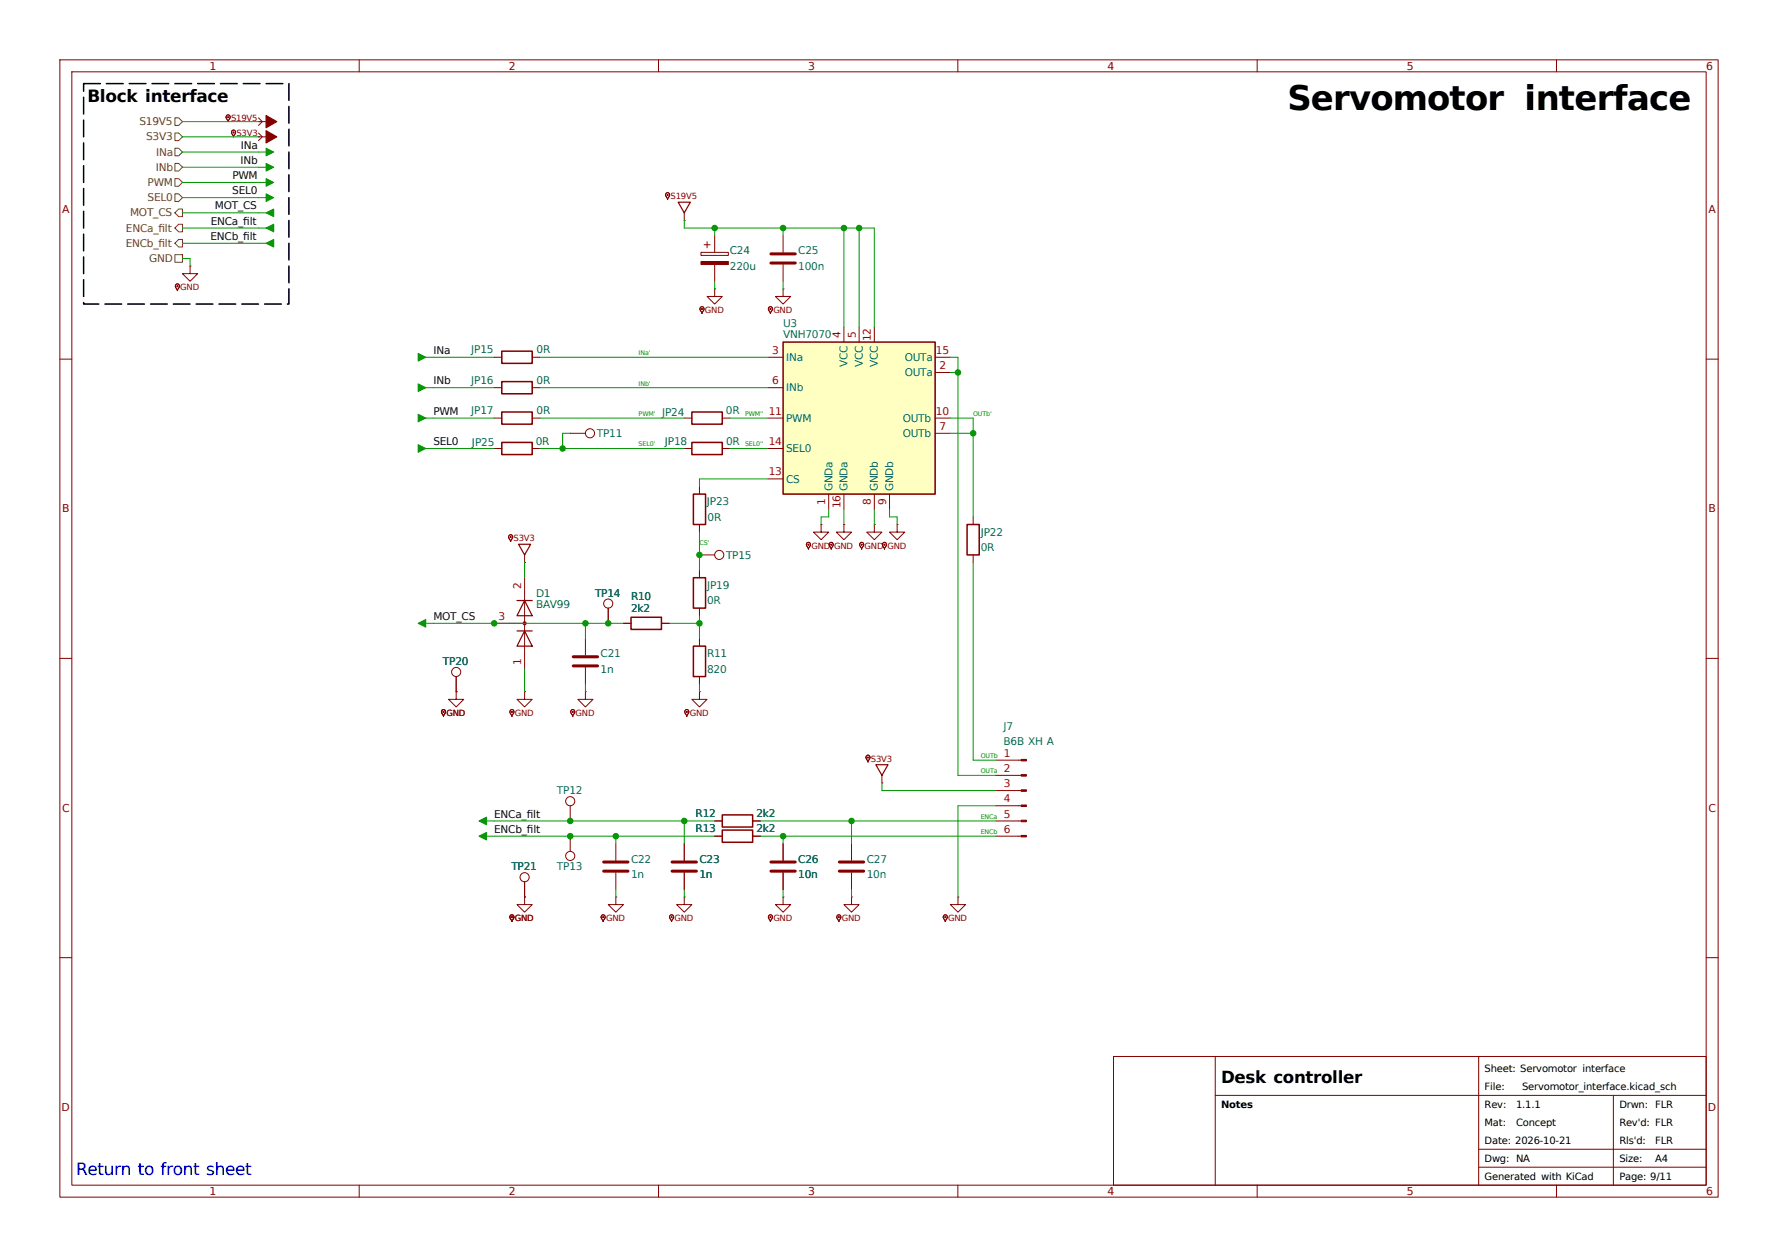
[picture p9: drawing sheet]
<svg xmlns="http://www.w3.org/2000/svg" width="297mm" height="210mm" viewBox="0 0 297 210" stroke-linecap="round" stroke-linejoin="round" font-family="sans-serif">
<g fill="none" stroke="#840000" stroke-width=".17">
<path d="M10 10h277v190h-277zM12 12h273v186h-273zM60 10v2M110 10v2M160 10v2M210 10v2M260 10v2M10 60h2M285 60h2M116.8 95.3v1.2M10 110h2M114.5 118.6a.4 .4 0 0 1 .6 .2 .4 .4 0 0 1-.2 .5l-.2 .4-.3-.7z"/>
<path d="M116.8 115.6v1.2h1.3l-1.3 1.3-1.2-1.3h1.2M116.8 115.6h.1M116.8 101.6v1.3M116.8 106.7v1.3M116.8 113v1.3M285 110h2M119.4 137.2h1.2M125.7 137.2h1.3M112 152.9a.4 .4 0 0 1 .5 .2 .4 .4 0 0 1-.2 .5l-.1 .4-.3-.7zM114.3 149.9v1.2h1.3l-1.3 1.3-1.3-1.3h1.3M114.3 149.9h.1M10 160h2"/>
<path d="M186 176.5h99v21.5h-99zM203 176.5v21.5M247 176.5v21.5M285 160h2M60 198v2M110 198v2M160 198v2M203 183h82M210 198v2M247 192h38M247 195h38M260 198v2"/>
<path d="M269.5 183v15"/>
</g>
<path d="M80 139.7l1.3-.6v1.2z" fill="#008400" stroke="#008400" stroke-width=".17"/>
<path d="M81.3 139.7h1.2" fill="none" stroke="#008400" stroke-width=".17"/>
<g fill="#840000" stroke="#840000" stroke-width=".17">
<circle cx="112.2" cy="153.2" r=".07"/>
<circle cx="114.7" cy="118.9" r=".07"/>
</g>
<path d="M115.8 96.5h2.1v5.1h-2.1zM115.8 108h2.1v5h-2.1zM120.6 136.1h5.1v2.1h-5.1z" fill="none" stroke="#840000" stroke-width=".25"/>
<path d="M130.8 57.2h25.4v25.4h-25.4z" fill="#ffffc2"/>
<path d="M83.8 58.7h5.1v2h-5.1zM130.8 57.2h25.4v25.4h-25.4zM83.8 63.8h5.1v2h-5.1zM83.8 73.9h5.1v2h-5.1zM83.8 68.8h5.1v2.1h-5.1zM115.6 73.9h5v2h-5zM115.6 68.8h5v2.1h-5zM115.8 82.6h2.1v5h-2.1zM161.5 87.6h2.1v5.1h-2.1zM105.4 103.1h5.1v2.1h-5.1zM120.6 138.7h5.1v2h-5.1z" fill="none" stroke="#840000" stroke-width=".25"/>
<g fill="none" stroke="#840000" stroke-width=".17">
<path d="M37.9 19.3a.4 .4 0 0 1 .5 .1 .4 .4 0 0 1-.1 .6l-.2 .3-.3-.6zM43.2 19.7l.6 .6-.6 .7M38.8 21.8a.4 .4 0 0 1 .5 .2 .4 .4 0 0 1-.1 .5l-.2 .4-.3-.7zM43.2 22.2l.6 .7-.6 .6M43.2 22.9h.1M43.2 20.3h.1M43.2 22.9h1.2M43.2 20.3h1.2M111.3 32.3a.4 .4 0 0 1 .6 .1 .4 .4 0 0 1-.2 .6l-.2 .3-.3-.6zM114.3 36.8h.1M114.3 35.6v1.2M119.4 39.4v2.8"/>
<path d="M130.8 39.4v2.8M29.4 47.5a.4 .4 0 0 1 .6 .2 .4 .4 0 0 1-.2 .5l-.2 .4-.3-.7zM31.7 44.5v1.2h1.3l-1.3 1.3-1.2-1.3h1.2M31.7 44.5h.1M82.5 59.7h1.3M88.9 59.7h1.3M117.1 51.3a.4 .4 0 0 1 .5 .2 .4 .4 0 0 1-.2 .5l-.1 .4-.4-.7zM117.1 42.2h4.6v.5h-4.6zM117.6 40.9h1M118.1 40.4v1M119.4 48.3v1.2h1.2l-1.2 1.3-1.3-1.3h1.3M119.4 48.3h.1"/>
<path d="M119.4 44.2v2.8M128.3 59.7h2.5M128.5 51.3a.4 .4 0 0 1 .5 .2 .4 .4 0 0 1-.1 .5l-.2 .4-.3-.7zM130.8 48.3v1.2h1.3l-1.3 1.3-1.3-1.3h1.3M130.8 48.3h.1M130.8 44.2v2.8M141 54.6v2.6M143.5 54.6v2.6M146 54.6v2.6M156.2 59.7h2.5M82.5 64.8h1.3M82.5 69.9h1.3"/>
<path d="M82.5 74.9h1.3M88.9 64.8h1.3M88.9 69.9h1.3M88.9 74.9h1.3M95.2 72.4h2.6M114.3 69.9h1.3M114.3 74.9h1.3M120.6 69.9h1.3M120.6 74.9h1.3M128.3 64.8h2.5M128.3 69.9h2.5M128.3 74.9h2.5"/>
<path d="M156.2 62.2h2.5M156.2 72.4h2.5M156.2 69.9h2.5M85.1 89.4a.4 .4 0 0 1 .5 .2 .4 .4 0 0 1-.1 .5l-.2 .4-.3-.7zM87.6 94h.1M87.6 92.7v1.3M87.6 96.5v15.3M116.8 81.3v1.3M116.8 87.6v1.3M116.8 92.7h2.6M128.3 80h2.5M134.8 90.7a.4 .4 0 0 1 .6 .1 .4 .4 0 0 1-.2 .6l-.2 .3-.3-.6z"/>
<path d="M137.2 87.6v1.3h1.2l-1.2 1.3-1.3-1.3h1.3M137.2 87.6h.1M138.4 82.6v2.5M138.6 90.7a.4 .4 0 0 1 .6 .1 .4 .4 0 0 1-.2 .6l-.1 .3-.4-.6zM141 87.6v1.3h1.2l-1.2 1.3-1.3-1.3h1.3M141 87.6h.1M141 82.6v2.5M143.7 90.7a.4 .4 0 0 1 .6 .1 .4 .4 0 0 1-.2 .6l-.2 .3-.3-.6zM146 87.6v1.3h1.3l-1.3 1.3-1.2-1.3h1.2M146 87.6h.1M146 82.6v2.5M147.5 90.7a.4 .4 0 0 1 .6 .1 .4 .4 0 0 1-.2 .6l-.2 .3-.3-.6z"/>
<path d="M148.6 82.6v2.5M149.9 87.6v1.3h1.2l-1.2 1.3-1.3-1.3h1.3M149.9 87.6h.1M162.6 86.4v1.2M162.6 92.7v1.3M73.9 118.6a.4 .4 0 0 1 .5 .2 .4 .4 0 0 1-.2 .5l-.1 .4-.3-.7zM76.2 115.6v1.2h1.3l-1.3 1.3-1.3-1.3h1.3M76.2 115.6h.1M76.2 113v2.6M82.5 104.1h5.1M85.3 118.6a.4 .4 0 0 1 .5 .2 .4 .4 0 0 1-.1 .5l-.2 .4-.3-.7zM87.6 115.6v1.2h1.3l-1.3 1.3-1.2-1.3h1.2"/>
<path d="M87.6 115.6h.1M95.5 118.6a.4 .4 0 0 1 .5 .2 .4 .4 0 0 1-.2 .5l-.1 .4-.4-.7zM97.8 115.6v1.2h1.3l-1.3 1.3-1.3-1.3h1.3M97.8 115.6h.1M97.8 106.7v2.8M97.8 111.5v2.8M101.6 101.6v2.5M104.1 104.1h1.3M110.5 104.1h1.3M95.2 134.6v2.6M95.2 139.7v2.5M119.4 137.2h1.2"/>
<path d="M119.4 139.7h1.2M125.7 137.2h1.3M125.7 139.7h1.3M144.8 126.2a.4 .4 0 0 1 .5 .2 .4 .4 0 0 1-.1 .5l-.2 .4-.3-.6zM147.3 130.8h.1M147.3 129.5v1.3M166.4 127h4.2M166.4 129.5h4.2M166.4 132.1h4.2M166.4 134.6h4.2M166.4 137.2h4.2M166.4 139.7h4.2"/>
<path d="M85.3 152.9a.4 .4 0 0 1 .5 .2 .4 .4 0 0 1-.1 .5l-.2 .4-.3-.7zM87.6 149.9v1.2h1.3l-1.3 1.3-1.2-1.3h1.2M87.6 149.9h.1M87.6 147.3v2.6M100.5 152.9a.4 .4 0 0 1 .6 .2 .4 .4 0 0 1-.2 .5l-.1 .4-.4-.7zM102.9 149.9v1.2h1.2l-1.2 1.3-1.3-1.3h1.3M102.9 149.9h.1M102.9 141v2.8M102.9 145.8v2.8M114.3 141v2.8M114.3 145.8v2.8M128.5 152.9a.4 .4 0 0 1 .5 .2 .4 .4 0 0 1-.1 .5l-.2 .4-.3-.7z"/>
<path d="M130.8 149.9v1.2h1.3l-1.3 1.3-1.3-1.3h1.3M130.8 149.9h.1M130.8 141v2.8M130.8 145.8v2.8M139.9 152.9a.4 .4 0 0 1 .6 .2 .4 .4 0 0 1-.2 .5l-.2 .4-.3-.7zM142.2 149.9v1.2h1.3l-1.3 1.3-1.2-1.3h1.2M142.2 149.9h.1M142.2 141v2.8M142.2 145.8v2.8M157.7 152.9a.4 .4 0 0 1 .5 .2 .4 .4 0 0 1-.1 .5l-.2 .4-.3-.7zM160 149.9v1.2h1.3l-1.3 1.3-1.3-1.3h1.3M160 149.9h.1"/>
<circle cx="98.6" cy="72.4" r=".76"/>
<circle cx="120.1" cy="92.7" r=".76"/>
<circle cx="76.2" cy="112.3" r=".76"/>
<circle cx="101.6" cy="100.8" r=".76"/>
<circle cx="95.2" cy="133.9" r=".76"/>
<circle cx="87.6" cy="146.6" r=".76"/>
<circle cx="95.2" cy="143" r=".76"/>
</g>
<g fill="#840000" stroke="#840000" stroke-width=".17">
<path d="M117.1 43.7h4.6v.5h-4.6z"/>
<path d="M170.6 126.9h.8v.2h-.8z"/>
<path d="M170.6 129.4h.8v.3h-.8z"/>
<path d="M170.6 132h.8v.2h-.8z"/>
<path d="M170.6 134.5h.8v.2h-.8z"/>
<path d="M170.6 137h.8v.3h-.8z"/>
<path d="M170.6 139.6h.8v.2h-.8z"/>
<circle cx="138.9" cy="91" r=".07"/>
<circle cx="135" cy="91" r=".07"/>
<circle cx="147.7" cy="91" r=".07"/>
<circle cx="143.9" cy="91" r=".07"/>
<circle cx="128.7" cy="51.6" r=".07"/>
<circle cx="85.5" cy="153.2" r=".07"/>
<circle cx="100.8" cy="153.2" r=".07"/>
<circle cx="74.1" cy="118.9" r=".07"/>
<circle cx="85.5" cy="118.9" r=".07"/>
<circle cx="87.6" cy="104.1" r=".25"/>
<circle cx="85.3" cy="89.7" r=".07"/>
<circle cx="111.5" cy="32.6" r=".07"/>
<circle cx="117.3" cy="51.6" r=".07"/>
<circle cx="157.9" cy="153.2" r=".07"/>
<circle cx="140.1" cy="153.2" r=".07"/>
<circle cx="145" cy="126.6" r=".07"/>
<circle cx="128.7" cy="153.2" r=".07"/>
<circle cx="39" cy="22.1" r=".07"/>
<circle cx="95.7" cy="118.9" r=".07"/>
<circle cx="29.6" cy="47.8" r=".07"/>
<circle cx="38.1" cy="19.6" r=".07"/>
</g>
<path d="M128.8 42.4h4M128.8 43.9h4M95.8 109.7h4M95.8 111.3h4M100.8 144h4.1M100.8 145.5h4.1M112.3 144h4M112.3 145.5h4M128.8 144h4M128.8 145.5h4M140.2 144h4.1M140.2 145.5h4.1" fill="none" stroke="#840000" stroke-width=".51"/>
<g fill="#008400" stroke="#008400" stroke-width=".17">
<path d="M80 137.2l1.3-.7v1.3z"/>
<path d="M69.8 104.1l1.3-.6v1.3z"/>
<path d="M69.8 74.3l1.3 .6-1.3 .7z"/>
<path d="M69.8 59.1l1.3 .6-1.3 .6z"/>
<path d="M69.8 64.1l1.3 .7-1.3 .6z"/>
<path d="M69.8 69.2l1.3 .7-1.3 .6z"/>
<path d="M44.4 27.3l1.3 .6-1.3 .7z"/>
<path d="M44.4 32.4l1.3 .6-1.3 .7z"/>
<path d="M44.4 40.6l1.3-.6v1.3z"/>
<path d="M44.4 24.8l1.3 .6-1.3 .6z"/>
<path d="M44.4 35.6l1.3-.7v1.3z"/>
<path d="M44.4 38.1l1.3-.6v1.2z"/>
<path d="M44.4 29.8l1.3 .7-1.3 .6z"/>
</g>
<g fill="none" stroke="#008400" stroke-width=".17">
<path d="M43.2 27.9h1.2M43.2 33h1.2M43.2 25.4h1.2M43.2 35.6h1.9M43.2 38.1h1.9M43.2 30.5h1.2M43.2 40.6h1.9M70.5 59.7h1.9M70.5 74.9h1.9M70.5 64.8h1.9M70.5 69.9h1.9M71.1 104.1h1.3"/>
<path d="M81.3 137.2h1.2"/>
</g>
<path d="M113.3 33.8h2l-1 1.8zM86.6 90.9h2l-1 1.8zM86.4 105.4h2.5M86.4 100.3h2.5M87.6 105.4l1.3 2.6h-2.5zM87.6 100.3l1.3 2.6h-2.5zM146.3 127.8h2l-1 1.7z" fill="none" stroke="#840000" stroke-width=".2"/>
<g fill="#840000" stroke="#840000" stroke-width=".2">
<path d="M44.4 21.8l1.8 1.1-1.8 1z"/>
<path d="M44.4 19.3l1.8 1-1.8 1z"/>
</g>
<path d="M29.2 19.7h.6l.7 .6-.7 .7h-.6zM29.2 22.2h.6l.7 .7-.7 .6h-.6zM29.2 24.8h.6l.7 .6-.7 .6h-.6zM29.2 27.3h.6l.7 .6-.7 .7h-.6zM29.2 29.8h.6l.7 .7-.7 .6h-.6zM29.2 32.4h.6l.7 .6-.7 .7h-.6zM29.8 37.5h.7v1.2h-.7l-.6-.6zM29.8 34.9h.7v1.3h-.7l-.6-.6zM29.2 42.5h1.3v1.3h-1.3zM29.8 40h.7v1.3h-.7l-.6-.7z" fill="none" stroke="#725600" stroke-width=".17"/>
<g fill="none" stroke="#009600" stroke-width=".17">
<path d="M30.5 20.3h12.7M30.5 22.9h12.7M30.5 38.1h12.7M30.5 35.6h12.7M30.5 30.5h12.7M30.5 33h12.7M30.5 25.4h12.7M30.5 27.9h12.7M114.3 36.8v1.3h31.7v16.5M119.4 38.1v1.3M130.8 38.1v1.3M141 38.1v16.5"/>
<path d="M143.5 38.1v16.5M30.5 43.2h1.2v1.3M30.5 40.6h12.7M72.4 59.7h10.1M90.2 59.7h38.1M119.4 47v1.3M130.8 47v1.3M158.7 59.7h1.3v69.8h6.4M72.4 69.9h10.1M72.4 74.9h10.1M72.4 64.8h10.1M90.2 69.9h24.1"/>
<path d="M90.2 74.9h24.1M90.2 64.8h38.1M95.2 72.4h-1.2v2.5M121.9 69.9h6.4M121.9 74.9h6.4M158.7 69.9h3.9v16.5M158.7 72.4h3.9M158.7 62.2h1.3M87.6 94v2.5M116.8 88.9v6.4M128.3 80h-11.5v1.3M138.4 85.1v1.3h-1.2v1.2"/>
<path d="M141 85.1v2.5M146 85.1v2.5M148.6 85.1v1.3h1.3v1.2M162.6 94v33h3.8M72.4 104.1h31.7M87.6 111.8v3.8M97.8 104.1v2.6M97.8 114.3v1.3M111.8 104.1h5M116.8 102.9v3.8M116.8 114.3v1.3M82.5 137.2h36.9"/>
<path d="M82.5 139.7h36.9M102.9 139.7v1.3M114.3 137.2v3.8M127 137.2h39.4M127 139.7h39.4M130.8 139.7v1.3M142.2 137.2v3.8M147.3 130.8v1.3h19.1M166.4 134.6h-6.4v15.3M102.9 148.6v1.3M114.3 148.6v1.3M130.8 148.6v1.3"/>
<path d="M142.2 148.6v1.3"/>
</g>
<path d="M14 14h34.3v36.8h-34.3z" fill="none" stroke="#000" stroke-width=".25" stroke-dasharray="2.8 1"/>
<g fill="#009600" stroke="#009600" stroke-width=".17">
<circle cx="114.3" cy="137.2" r=".46"/>
<circle cx="101.6" cy="104.1" r=".46"/>
<circle cx="97.8" cy="104.1" r=".46"/>
<circle cx="82.5" cy="104.1" r=".46"/>
<circle cx="95.2" cy="139.7" r=".46"/>
<circle cx="102.9" cy="139.7" r=".46"/>
<circle cx="95.2" cy="137.2" r=".46"/>
<circle cx="141" cy="38.1" r=".46"/>
<circle cx="143.5" cy="38.1" r=".46"/>
<circle cx="162.6" cy="72.4" r=".46"/>
<circle cx="130.8" cy="38.1" r=".46"/>
<circle cx="116.8" cy="92.7" r=".46"/>
<circle cx="160" cy="62.2" r=".46"/>
<circle cx="116.8" cy="104.1" r=".46"/>
<circle cx="142.2" cy="137.2" r=".46"/>
<circle cx="130.8" cy="139.7" r=".46"/>
<circle cx="119.4" cy="38.1" r=".46"/>
<circle cx="94" cy="74.9" r=".46"/>
</g>
<text font-size="5.7" x="215" y="18.4">Servomotor interface</text>
<g font-size="2.8">
<text x="14.6" y="17">Block interface</text>
<text x="204" y="181">Desk controller</text>
</g>
<text font-size="2.8" fill="#0000c2" x="12.7" y="196.4">Return to front sheet</text>
<g font-size="1.8" fill="#840000">
<text x="35" y="11.6">1</text>
<text x="85" y="11.6">2</text>
<text x="135" y="11.6">3</text>
<text x="185" y="11.6">4</text>
<text x="235" y="11.6">5</text>
<text x="285" y="11.6">6</text>
<text x="10.4" y="35.6">A</text>
<text x="285.4" y="35.6">A</text>
<text x="10.4" y="85.6">B</text>
<text x="285.4" y="85.6">B</text>
<text x="10.4" y="135.6">C</text>
<text x="285.4" y="135.6">C</text>
<text x="10.3" y="185.6">D</text>
<text x="285.3" y="185.6">D</text>
<text x="35" y="199.6">1</text>
<text x="85" y="199.6">2</text>
<text x="135" y="199.6">3</text>
<text x="185" y="199.6">4</text>
<text x="235" y="199.6">5</text>
<text x="285" y="199.6">6</text>
</g>
<g font-size="1.8" fill="#725600">
<text x="23.3" y="20.9">S19V5</text>
<text x="24.4" y="23.5">S3V3</text>
<text x="26" y="28.5">INb</text>
<text x="26.1" y="26">INa</text>
<text x="24.6" y="33.6">SEL0</text>
<text x="24.7" y="31.1">PWM</text>
<text x="21" y="41.2">ENCb_f</text>
<text x="21" y="38.7">ENCa_f</text>
<text x="21.7" y="36.2">MOT_CS</text>
<text x="26.5" y="41.2">ilt</text>
<text x="26.5" y="38.7">ilt</text>
<text x="24.9" y="43.8">GND</text>
</g>
<g font-size="1.8" fill="#0f0f0f">
<text x="38.8" y="29.9">PWM</text>
<text x="40.2" y="27.4">INb</text>
<text x="40.2" y="24.8">INa</text>
<text x="35.9" y="35">MOT_CS</text>
<text x="38.8" y="32.5">SEL0</text>
<text x="35.2" y="40.1">ENCb_f</text>
<text x="35.2" y="37.5">ENCa_f</text>
<text x="40.6" y="40.1">ilt</text>
<text x="40.6" y="37.5">ilt</text>
<text x="72.4" y="59.1">INa</text>
<text x="72.4" y="64.2">INb</text>
<text x="72.4" y="69.3">PWM</text>
<text x="72.4" y="74.4">SEL0</text>
<text x="72.4" y="103.6">MOT_CS</text>
<text x="82.5" y="136.6">ENCa_f</text>
<text x="88" y="136.6">ilt</text>
<text x="82.5" y="139.1">ENCb_f</text>
<text x="88" y="139.1">ilt</text>
</g>
<g font-size="1.8" fill="#006464">
<text x="121.9" y="45.1">220u</text>
<text x="121.9" y="42.5">C24</text>
<text x="133.3" y="45.1">100n</text>
<text x="133.3" y="42.5">C25</text>
<text x="78.7" y="59">JP15</text>
<text x="89.6" y="59">0R</text>
<text x="130.8" y="56.5">VNH7070</text>
<text x="130.8" y="54.7">U3</text>
<text x="78.7" y="64.1">JP16</text>
<text x="89.6" y="64.1">0R</text>
<text x="131.3" y="60.3">INa</text>
<text x="131.3" y="65.4">INb</text>
<text x="141.6" y="61.4" transform="rotate(-90 141.6 61.4)">VCC</text>
<text x="144.1" y="61.4" transform="rotate(-90 144.1 61.4)">VCC</text>
<text x="146.7" y="61.4" transform="rotate(-90 146.7 61.4)">VCC</text>
<text x="151.1" y="62.8">OUTa</text>
<text x="151.1" y="60.3">OUTa</text>
<text x="78.7" y="69.2">JP17</text>
<text x="89.6" y="69.2">0R</text>
<text x="110.6" y="69.4">JP24</text>
<text x="121.2" y="69.2">0R</text>
<text x="131.3" y="70.5">PWM</text>
<text x="150.8" y="70.5">OUTb</text>
<text x="78.8" y="74.5">JP25</text>
<text x="89.5" y="74.3">0R</text>
<text x="99.7" y="73">TP11</text>
<text x="111.1" y="74.3">JP18</text>
<text x="121.3" y="74.3">0R</text>
<text x="131.3" y="75.5">SEL0</text>
<text x="150.8" y="73">OUTb</text>
<text x="131.3" y="80.6">CS</text>
<text x="139" y="82" transform="rotate(-90 139 82)">GNDa</text>
<text x="141.6" y="82" transform="rotate(-90 141.6 82)">GNDa</text>
<text x="146.7" y="82" transform="rotate(-90 146.7 82)">GNDb</text>
<text x="149.2" y="82" transform="rotate(-90 149.2 82)">GNDb</text>
<text x="118.1" y="84.4">JP23</text>
<text x="118.2" y="87">0R</text>
<text x="163.8" y="89.5">JP22</text>
<text x="121.3" y="93.3">TP15</text>
<text x="163.8" y="92">0R</text>
<text x="89.5" y="99.7">D1</text>
<text x="89.5" y="101.6">BAV99</text>
<text x="99.4" y="99.7">TP14</text>
<text x="105.4" y="100.3">R10</text>
<text x="118.1" y="98.4">JP19</text>
<text x="118.1" y="100.9">0R</text>
<text x="105.4" y="102.2">2k2</text>
<text x="74" y="111">TP20</text>
<text x="100.3" y="112.4">1n</text>
<text x="100.3" y="109.8">C21</text>
<text x="118.1" y="112.4">820</text>
<text x="118.1" y="109.8">R11</text>
<text x="167.6" y="121.9">J7</text>
<text x="167.6" y="124.4">B6B XH A</text>
<text x="93" y="132.7">TP12</text>
<text x="116.2" y="136.5">R12</text>
<text x="126.4" y="136.5">2k2</text>
<text x="116.2" y="139">R13</text>
<text x="126.4" y="139">2k2</text>
<text x="85.4" y="145.3">TP21</text>
<text x="93" y="145.4">TP13</text>
<text x="105.4" y="146.7">1n</text>
<text x="105.4" y="144.1">C22</text>
<text x="116.8" y="146.7">1n</text>
<text x="116.8" y="144.1">C23</text>
<text x="133.3" y="144.1">C26</text>
<text x="133.3" y="146.7">10n</text>
<text x="144.8" y="144.1">C27</text>
<text x="144.8" y="146.7">10n</text>
</g>
<g font-size="1.8" fill="#a90000">
<text x="129" y="59.1">3</text>
<text x="140.4" y="56.4" transform="rotate(-90 140.4 56.4)">4</text>
<text x="142.9" y="56.4" transform="rotate(-90 142.9 56.4)">5</text>
<text x="145.5" y="57" transform="rotate(-90 145.5 57)">12</text>
<text x="156.3" y="59.1">15</text>
<text x="129" y="64.2">6</text>
<text x="156.9" y="61.7">2</text>
<text x="128.4" y="69.3">11</text>
<text x="156.3" y="69.3">10</text>
<text x="156.9" y="71.8">7</text>
<text x="128.4" y="74.4">14</text>
<text x="128.4" y="79.4">13</text>
<text x="137.9" y="84.4" transform="rotate(-90 137.9 84.4)">1</text>
<text x="140.4" y="85" transform="rotate(-90 140.4 85)">16</text>
<text x="145.5" y="84.4" transform="rotate(-90 145.5 84.4)">8</text>
<text x="148" y="84.4" transform="rotate(-90 148 84.4)">9</text>
<text x="87.1" y="98.4" transform="rotate(-90 87.1 98.4)">2</text>
<text x="83.3" y="103.6">3</text>
<text x="87.1" y="111.1" transform="rotate(-90 87.1 111.1)">1</text>
<text x="167.7" y="126.4">1</text>
<text x="167.7" y="129">2</text>
<text x="167.7" y="131.5">3</text>
<text x="167.7" y="134">4</text>
<text x="167.7" y="136.6">5</text>
<text x="167.7" y="139.1">6</text>
</g>
<g font-size="1.7">
<text x="248" y="179.1">Sheet: Servomotor interface</text>
<text x="204" y="185.1">Notes</text>
<text x="248" y="185.1">Rev:</text>
<text x="248" y="182.1">File:</text>
<text x="253.3" y="185.1">1.1.1</text>
<text x="254.3" y="182.1">Servomotor_interface.kicad_sch</text>
<text x="270.5" y="185.1">Drwn:</text>
<text x="276.5" y="185.1">FLR</text>
<text x="248" y="191.1">Date: 2026-10-21</text>
<text x="248" y="188.1">Mat:</text>
<text x="253.3" y="188.1">Concept</text>
<text x="270.5" y="191.1">Rls'd:</text>
<text x="270.5" y="188.1">Rev'd: FLR</text>
<text x="276.5" y="191.1">FLR</text>
<text x="248" y="197.1">Generated with KiCad</text>
<text x="248" y="194.1">Dwg: NA</text>
<text x="270.5" y="194.1">Size:</text>
<text x="270.5" y="197.1">Page: 9/11</text>
<text x="276.5" y="194.1">A4</text>
</g>
<g font-size="1.4" fill="#840000">
<text x="38.6" y="20.3">S19V5</text>
<text x="39.5" y="22.8">S3V3</text>
<text x="112" y="33.3">S19V5</text>
<text x="30.1" y="48.5">GND</text>
<text x="117.8" y="52.3">GND</text>
<text x="129.2" y="52.3">GND</text>
<text x="85.8" y="90.4">S3V3</text>
<text x="135.5" y="91.7">GND GND</text>
<text x="144.4" y="91.7">GND GND</text>
<text x="74.6" y="119.6">GND</text>
<text x="86" y="119.6">GND</text>
<text x="96.2" y="119.6">GND</text>
<text x="115.2" y="119.6">GND</text>
<text x="145.5" y="127.2">S3V3</text>
<text x="86" y="153.9">GND</text>
<text x="101.2" y="153.9">GND</text>
<text x="112.7" y="153.9">GND</text>
<text x="129.2" y="153.9">GND</text>
<text x="140.6" y="153.9">GND</text>
<text x="158.4" y="153.9">GND</text>
</g>
<g font-size="1.1" fill="#008400">
<text x="106.7" y="59.4">INa'</text>
<text x="106.7" y="64.4">INb'</text>
<text x="106.7" y="69.5">PWM'</text>
<text x="124.5" y="69.5">PWM''</text>
<text x="162.6" y="69.5">OUTb'</text>
<text x="106.7" y="74.6">SEL0'</text>
<text x="124.5" y="74.6">SEL0''</text>
<text x="116.8" y="91.1">CS'</text>
<text x="163.8" y="129.2">OUTa</text>
<text x="163.8" y="126.7">OUTb</text>
<text x="163.8" y="136.8">ENCa</text>
<text x="163.8" y="139.4">ENCb</text>
</g>
</svg>
